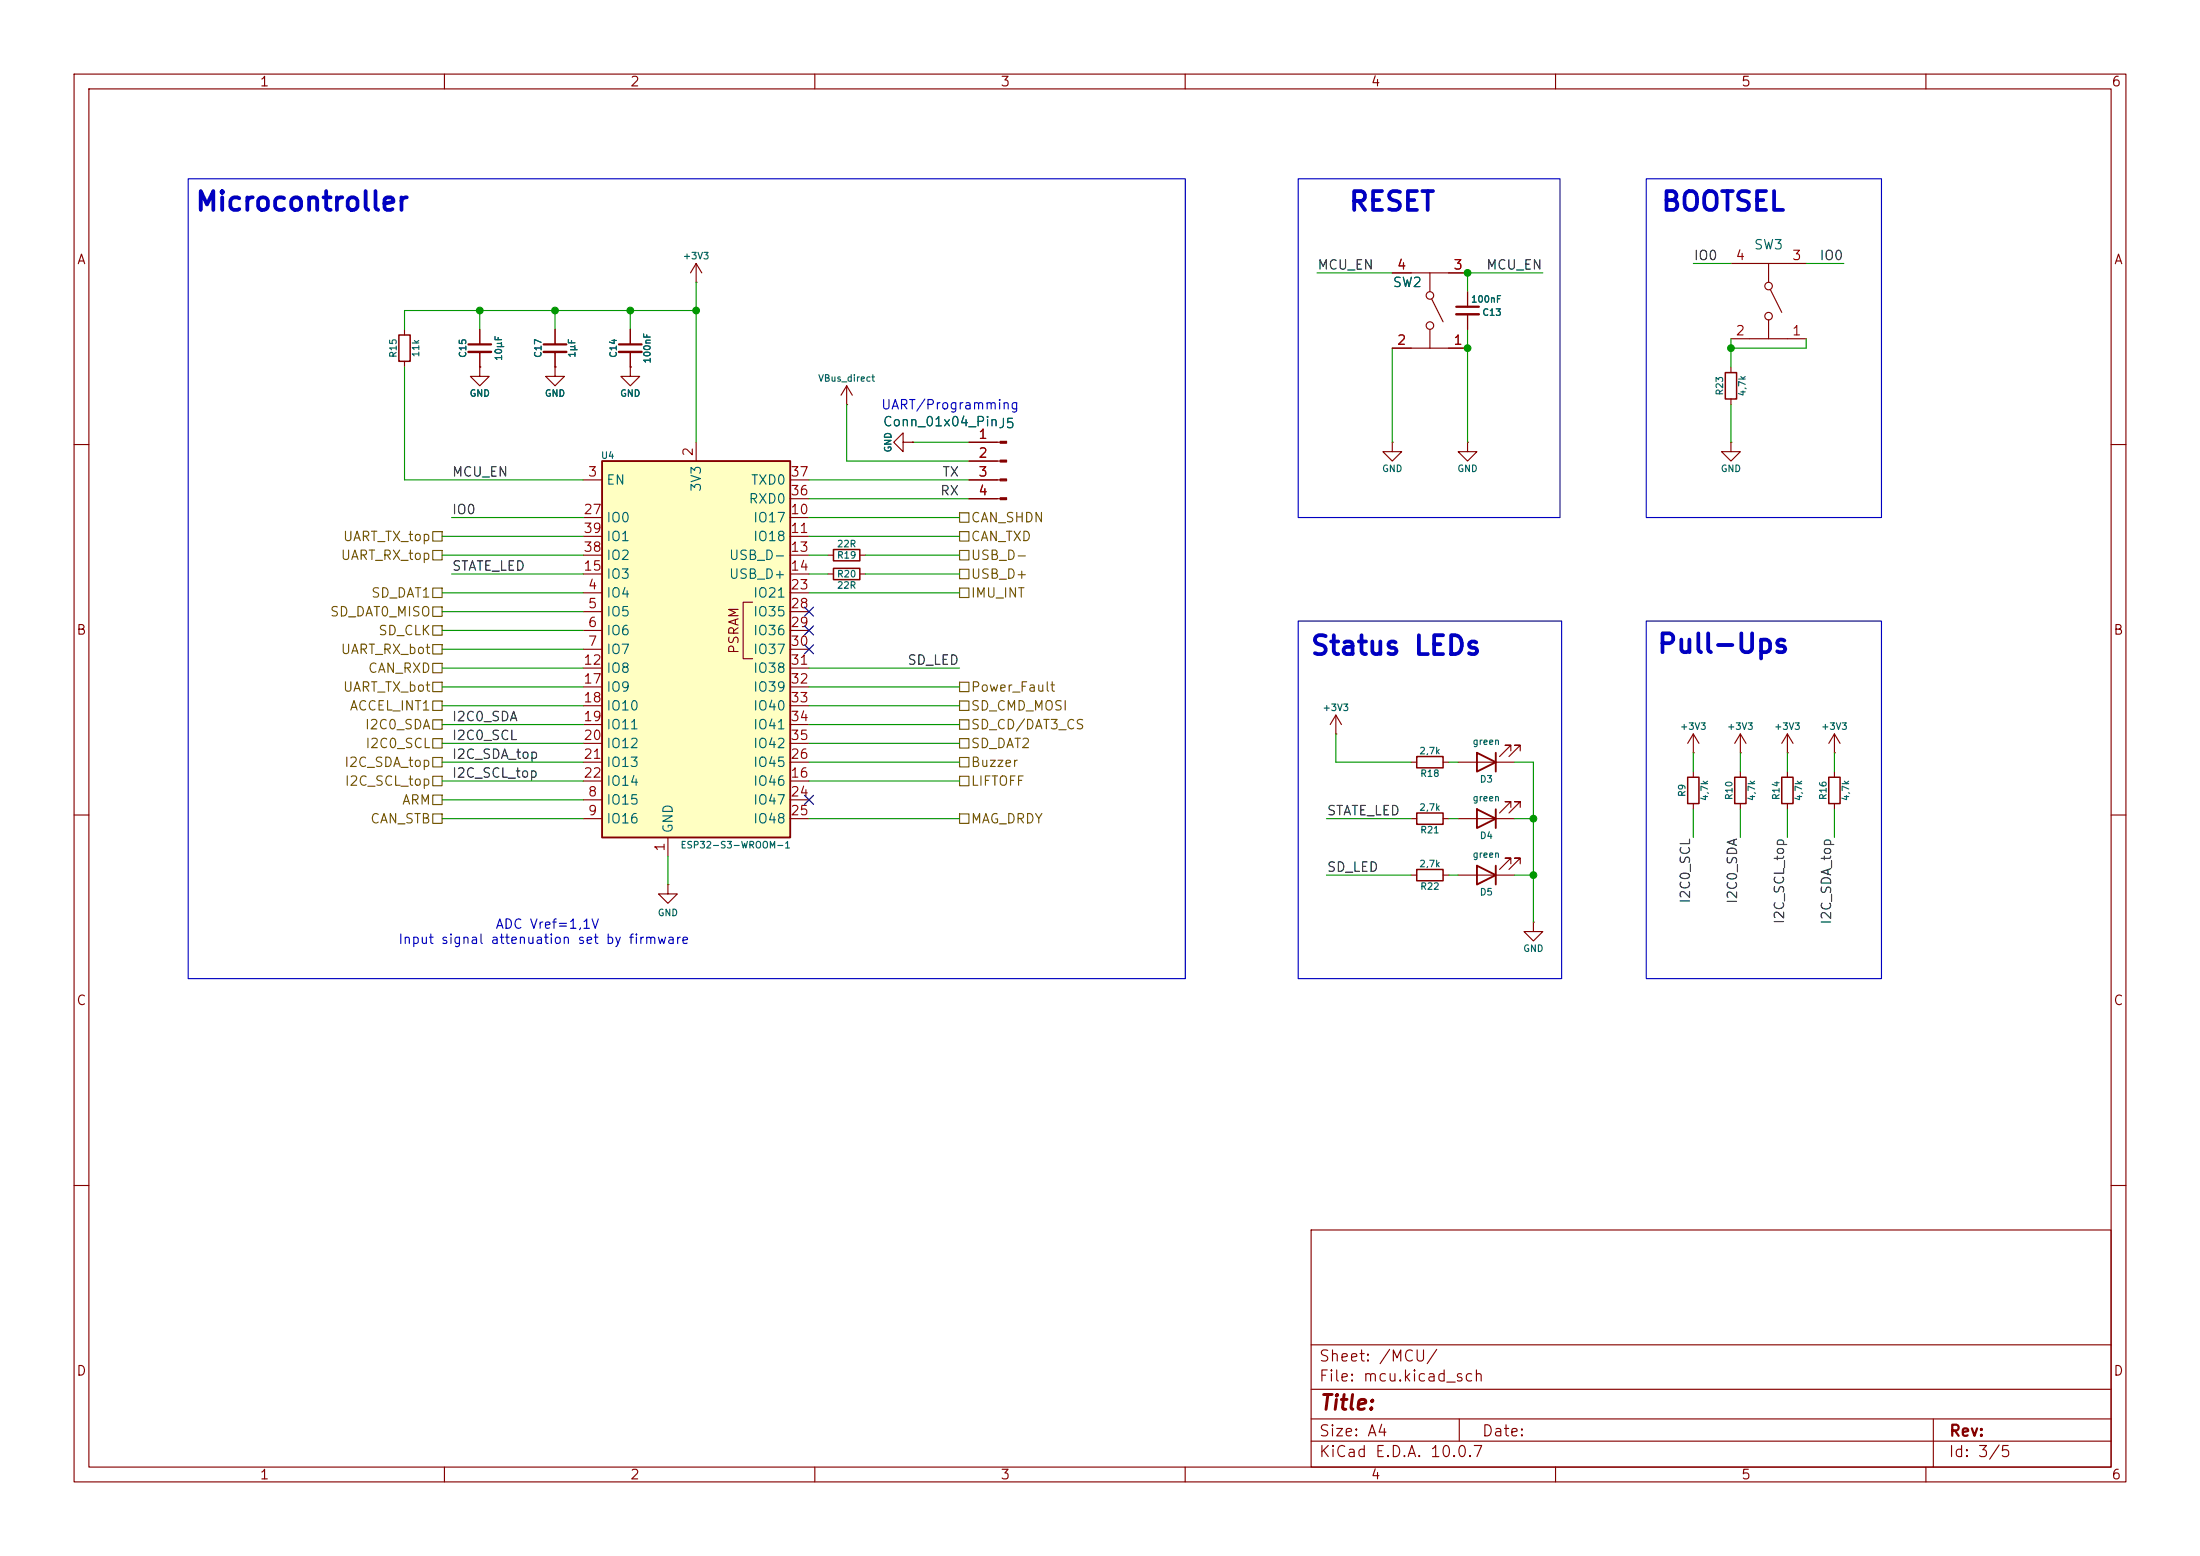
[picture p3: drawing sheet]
<svg xmlns="http://www.w3.org/2000/svg" width="297mm" height="210mm" viewBox="0 0 297 210" stroke-linecap="round" stroke-linejoin="round" font-family="sans-serif">
<g fill="none" stroke="#840000" stroke-width=".15">
<path d="M10 10h277v190h-277zM12 12h273v186h-273zM60 10v2M110 10v2M160 10v2M210 10v2M260 10v2M94 38.1h.1M94 35.6l-.8 1.2M94 35.6l.7 1.2M94 35.6v2.5M188 36.8h10.1"/>
<path d="M193 36.8v2.6M198.1 39.4v2M233.7 35.6h10.1M238.8 35.6v2.5M239 39.1l1.5 3.1M54.6 44.5v.7M54.6 48.8v.7M64.8 49.5v1.3h1.2l-1.2 1.3-1.3-1.3h1.3M64.8 49.5h.1M64.8 44.5v2M64.8 47.5v2M74.9 49.5v1.3h1.3l-1.3 1.3-1.2-1.3h1.2"/>
<path d="M74.9 49.5h.1M74.9 44.5v2M74.9 47.5v2M85.1 49.5v1.3h1.3l-1.3 1.3-1.3-1.3h1.3M85.1 49.5h.1M85.1 44.5v2M85.1 47.5v2M114.3 54.6h.1M114.3 52.1l-.8 1.2M114.3 52.1l.8 1.2M114.3 52.1v2.5M121.9 59.7v1.3l-1.3-1.3 1.3-1.3v1.3h1.3"/>
<path d="M123.2 59.7h.1M130.8 59.7h4.2M188 59.7v1.3h1.2l-1.2 1.2-1.3-1.2h1.3M188 59.7h.1M188 47h10.1M193 44.5v2.5M193.3 40.4l1.5 3M198.1 59.7v1.3h1.3l-1.3 1.2-1.3-1.2h1.3M198.1 59.7h.1M198.1 42.4v2.1M233.7 59.7v1.3h1.2l-1.2 1.2-1.3-1.2h1.3M233.7 59.7h.1"/>
<path d="M233.7 49.5v.8M233.7 53.8v.8M233.7 45.7h10.1M238.8 43.2v2.5M10 60h2M111.8 74.9h.7M111.8 77.5h.7M116.1 74.9h.7M116.1 77.5h.7M130.8 62.2h4.2M130.8 64.8h4.2M130.8 67.3h4.2"/>
<path d="M285 60h2M180.3 99.1h.1M180.3 96.5l-.7 1.3M180.3 96.5l.8 1.3M180.3 96.5v2.6M228.6 99.1v2.5M228.6 99.1l-.8 1.2M228.6 99.1l.8 1.2M234.9 99.1v2.5M234.9 99.1l-.7 1.2M234.9 99.1l.8 1.2M241.3 99.1v2.5"/>
<path d="M241.3 99.1l-.8 1.2M241.3 99.1l.8 1.2M247.6 99.1l-.7 1.2M247.6 99.1l.8 1.2M247.6 99.1v2.5M10 110h2M90.2 119.4v1.3h1.2l-1.2 1.2-1.3-1.2h1.3M90.2 119.4h.1M190.5 118.1h.8M190.5 102.9h.8M194.8 118.1h.8M194.8 102.9h.8"/>
<path d="M196.8 118.1h7.7M196.8 110.5h7.7M204 116.6v-.8h-.8h.8l-1.6 1.5M204 109v-.8h-.8h.8l-1.6 1.5M205.2 116.6v-.8h-.7h.7l-1.5 1.5M205.2 109v-.8h-.7h.7l-1.5 1.5M228.6 101.6h.1M228.6 104.1v.8M228.6 108.5v.7M234.9 101.6h.1M234.9 104.1v.8M234.9 108.5v.7"/>
<path d="M241.3 101.6h.1M241.3 104.1v.8M241.3 108.5v.7M247.6 101.6h.1M247.6 104.1v.8M247.6 108.5v.7M285 110h2M207 124.5v1.2h1.3l-1.3 1.3-1.3-1.3h1.3M207 124.5h.1M10 160h2M177 166h108v32h-108zM285 160h2"/>
<path d="M60 198v2M110 198v2M160 198v2M177 194.5h108M177 191.5h108M177 187.5h108M177 181.5h108M197 191.5v3M210 198v2M260 198v2M261 191.5v6.5"/>
<circle cx="193" cy="39.9" r=".51"/>
<circle cx="238.8" cy="38.6" r=".51"/>
<circle cx="193" cy="43.9" r=".51"/>
<circle cx="238.8" cy="42.7" r=".51"/>
</g>
<path d="M53.8 45.2h1.6v3.6h-1.6zM232.9 50.3h1.5v3.5h-1.5zM112.5 74.2h3.6v1.5h-3.6zM112.5 76.7h3.6v1.5h-3.6zM191.3 102.1h3.5v1.5h-3.5zM191.3 117.3h3.5v1.6h-3.5zM227.8 104.9h1.6v3.6h-1.6zM234.2 104.9h1.5v3.6h-1.5zM240.5 104.9h1.6v3.6h-1.6zM246.9 104.9h1.5v3.6h-1.5z" fill="none" stroke="#840000" stroke-width=".2"/>
<path d="M199.4 116.8l2.5 1.3-2.5 1.3zM199.4 109.2l2.5 1.3-2.5 1.3zM201.9 109.2v2.6M201.9 116.8v2.6" fill="none" stroke="#840000" stroke-width=".25"/>
<path d="M63.2 46.5h3.1M73.4 46.5h3.1M83.6 46.5h3M196.6 41.4h3" fill="none" stroke="#840000" stroke-width=".3"/>
<path d="M63.2 47.5h3.1M73.4 47.5h3.1M83.6 47.5h3M196.6 42.4h3" fill="none" stroke="#840000" stroke-width=".33"/>
<g fill="#840000" stroke="#840000" stroke-width=".15">
<path d="M135 59.6h.9v.2h-.9z"/>
<path d="M135 62.1h.9v.3h-.9z"/>
<path d="M135 64.6h.9v.3h-.9z"/>
<path d="M135 67.2h.9v.2h-.9z"/>
</g>
<path d="M81.3 62.2h25.4v50.8h-25.4z" fill="#ffffc2"/>
<path d="M81.3 62.2h25.4v50.8h-25.4zM199.4 101.6l2.5 1.3-2.5 1.2zM201.9 101.6v2.5" fill="none" stroke="#840000" stroke-width=".25"/>
<g fill="none" stroke="#840000" stroke-width=".15">
<path d="M188 36.8h2.5M195.6 36.8h2.5M198.1 39.4v2M64.8 49.5h.1M64.8 44.5v2M64.8 47.5v2M74.9 49.5h.1M74.9 44.5v2M74.9 47.5v2M85.1 49.5h.1M85.1 44.5v2M85.1 47.5v2"/>
<path d="M94 59.7v2.5M123.2 59.7h.1M130.8 59.7h3.8M188 47h2.5M195.6 47h2.5M198.1 42.4v2.1M78.7 64.8h2.6M78.7 69.9h2.6M78.7 72.4h2.6M78.7 74.9h2.6M78.7 77.5h2.6M106.7 64.8h2.5"/>
<path d="M106.7 69.9h2.5M106.7 72.4h2.5M106.7 74.9h2.5M106.7 77.5h2.5M106.7 67.3h2.5M130.8 64.8h3.8M130.8 67.3h3.8M130.8 62.2h3.8M78.7 80h2.6M78.7 82.6h2.6M78.7 85.1h2.6M78.7 87.6h2.6"/>
<path d="M78.7 90.2h2.6M78.7 92.7h2.6M78.7 95.3h2.6M78.7 97.8h2.6M101.6 81.3h-1.3v7.6h1.3M106.7 80h2.5M106.7 82.6h2.5M106.7 85.1h2.5M106.7 87.6h2.5M106.7 90.2h2.5M106.7 92.7h2.5M106.7 95.3h2.5"/>
<path d="M106.7 97.8h2.5M78.7 108h2.6M78.7 110.5h2.6M78.7 105.4h2.6M78.7 100.3h2.6M78.7 102.9h2.6M90.2 113v2.6M106.7 108h2.5M106.7 110.5h2.5M106.7 105.4h2.5M106.7 100.3h2.5M106.7 102.9h2.5"/>
<path d="M190.5 110.5h.8M194.8 110.5h.8M196.8 102.9h7.7M204 101.3v-.7h-.8h.8l-1.6 1.5M205.2 101.3v-.7h-.7h.7l-1.5 1.5"/>
</g>
<path d="M191.3 109.7h3.5v1.6h-3.5z" fill="none" stroke="#840000" stroke-width=".2"/>
<g fill="none" stroke="#725600" stroke-width=".15">
<path d="M58.4 79.4h1.3v1.2h-1.3zM58.4 74.3h1.3v1.3h-1.3zM58.4 71.8h1.3v1.2h-1.3zM129.5 74.3h1.3v1.3h-1.3zM129.5 79.4h1.3v1.2h-1.3zM129.5 76.8h1.3v1.3h-1.3zM129.5 71.8h1.3v1.2h-1.3zM129.5 69.2h1.3v1.3h-1.3zM58.4 99.7h1.3v1.3h-1.3zM58.4 94.6h1.3v1.3h-1.3zM58.4 89.5h1.3v1.3h-1.3zM58.4 97.2h1.3v1.2h-1.3z"/>
<path d="M58.4 84.5h1.3v1.2h-1.3zM58.4 92.1h1.3v1.2h-1.3zM58.4 81.9h1.3v1.3h-1.3zM58.4 87h1.3v1.3h-1.3zM129.5 97.2h1.3v1.2h-1.3zM129.5 94.6h1.3v1.3h-1.3zM129.5 99.7h1.3v1.3h-1.3zM129.5 92.1h1.3v1.2h-1.3zM58.4 104.8h1.3v1.2h-1.3zM58.4 102.2h1.3v1.3h-1.3zM58.4 107.3h1.3v1.3h-1.3zM58.4 109.9h1.3v1.2h-1.3z"/>
<path d="M129.5 109.9h1.3v1.2h-1.3zM129.5 104.8h1.3v1.2h-1.3zM129.5 102.2h1.3v1.3h-1.3z"/>
</g>
<g fill="none" stroke="#009600" stroke-width=".15">
<path d="M94 38.1v21.6M177.8 36.8h10.2M208.3 36.8h-10.2v2.6M228.6 35.6h5.1M243.8 35.6h5.1M54.6 49.5v15.3h24.1M64.8 41.9v2.6M74.9 41.9v2.6M85.1 41.9v2.6M94 41.9h-39.4v2.6M114.3 54.6v7.6h16.5M123.2 59.7h7.6"/>
<path d="M188 47v12.7M198.1 44.5v15.2M233.7 45.7v3.8M233.7 54.6v5.1M243.8 45.7v1.3h-10.1M59.7 72.4h19M59.7 74.9h19M61 69.9h17.7M61 77.5h17.7M109.2 69.9h20.3M109.2 64.8h21.6M109.2 72.4h20.3"/>
<path d="M109.2 74.9h2.6M109.2 77.5h2.6M109.2 67.3h21.6M116.8 74.9h12.7M116.8 77.5h12.7M59.7 92.7h19M59.7 97.8h19M59.7 95.3h19M59.7 90.2h19M59.7 80h19M59.7 87.6h19M59.7 85.1h19"/>
<path d="M59.7 82.6h19M109.2 92.7h20.3M109.2 97.8h20.3M109.2 95.3h20.3M109.2 90.2h20.3M109.2 80h20.3M180.3 99.1v3.8h10.2M59.7 105.4h19M59.7 102.9h19M59.7 110.5h19M59.7 100.3h19M59.7 108h19"/>
<path d="M90.2 115.6v3.8M109.2 105.4h20.3M109.2 102.9h20.3M109.2 110.5h20.3M109.2 100.3h20.3M179.1 110.5h11.4M179.1 118.1h11.4M195.6 102.9h1.2M195.6 110.5h1.2M195.6 118.1h1.2M204.5 102.9h2.5v21.6M204.5 110.5h2.5"/>
<path d="M204.5 118.1h2.5M228.6 101.6v2.5M228.6 109.2v3.8M234.9 101.6v2.5M234.9 109.2v3.8M241.3 101.6v2.5M241.3 109.2v3.8M247.6 101.6v2.5M247.6 109.2v3.8"/>
</g>
<path d="M108.6 84.5l1.2 1.2M108.6 87l1.2 1.2M108.6 81.9l1.2 1.3M109.8 84.5l-1.2 1.2M109.8 87l-1.2 1.2M109.8 81.9l-1.2 1.3M108.6 107.3l1.2 1.3M109.8 107.3l-1.2 1.3" fill="none" stroke="#000084" stroke-width=".15"/>
<path d="M25.4 24.1h134.6v108h-134.6zM175.3 24.1h35.3v45.8h-35.3zM222.2 24.1h31.8v45.8h-31.8zM175.3 83.8h35.5v48.3h-35.5zM222.2 83.8h31.8v48.3h-31.8z" fill="none" stroke="#0000c2" stroke-width=".15"/>
<g fill="#009600" stroke="#009600" stroke-width=".14">
<circle cx="94" cy="41.9" r=".46"/>
<circle cx="85.1" cy="41.9" r=".46"/>
<circle cx="198.1" cy="47" r=".46"/>
<circle cx="233.7" cy="47" r=".46"/>
<circle cx="198.1" cy="36.8" r=".46"/>
<circle cx="64.8" cy="41.9" r=".46"/>
<circle cx="74.9" cy="41.9" r=".46"/>
<circle cx="207" cy="118.1" r=".46"/>
<circle cx="207" cy="110.5" r=".46"/>
</g>
<g font-size="2.5" fill="#0000c2">
<text x="26.2" y="29.1">Microcontroller</text>
<text x="182" y="29.1">RESET</text>
<text x="224.1" y="29.1">BOOTSEL</text>
<text x="176.8" y="89">Status LEDs</text>
<text x="223.6" y="88.8">Pull-Ups</text>
</g>
<text font-size="2" fill="#840000" x="178" y="190.8">Title:</text>
<g font-size="1.5" fill="#840000">
<text x="178" y="184.1">Sheet: /MCU/</text>
<text x="178" y="186.8">File: mcu.kicad_sch</text>
<text x="178" y="197">KiCad E.D.A. 10.0.7</text>
<text x="178" y="194.2">Size: A4</text>
<text x="200" y="194.2">Date:</text>
<text x="263" y="197">Id: 3/5</text>
<text x="263" y="194.2">Rev:</text>
</g>
<g font-size="1.3" fill="#840000">
<text x="35" y="12">1</text>
<text x="85" y="12">2</text>
<text x="135" y="12">3</text>
<text x="185" y="12">4</text>
<text x="235" y="12">5</text>
<text x="285" y="12">6</text>
<text x="10.3" y="36">A</text>
<text x="285.3" y="36">A</text>
<text x="10.2" y="86">B</text>
<text x="100" y="88.4" transform="rotate(-90 100 88.4)">PSRAM</text>
<text x="285.2" y="86">B</text>
<text x="10.2" y="136">C</text>
<text x="285.2" y="136">C</text>
<text x="10.2" y="186">D</text>
<text x="285.2" y="186">D</text>
<text x="35" y="200">1</text>
<text x="85" y="200">2</text>
<text x="135" y="200">3</text>
<text x="185" y="200">4</text>
<text x="235" y="200">5</text>
<text x="285" y="200">6</text>
</g>
<g font-size="1.3" fill="#0f0f0f">
<text x="228.6" y="35.4">IO0</text>
<text x="245.5" y="35.4">IO0</text>
<text x="177.8" y="36.7">MCU_EN</text>
<text x="200.6" y="36.7">MCU_EN</text>
<text x="60.9" y="64.6">MCU_EN</text>
<text x="127.1" y="64.6">TX</text>
<text x="60.9" y="69.7">IO0</text>
<text x="126.8" y="67.2">RX</text>
<text x="60.9" y="77.3">STATE_LED</text>
<text x="122.4" y="90">SD_LED</text>
<text x="60.9" y="97.7">I2C0_SDA</text>
<text x="60.9" y="100.2">I2C0_SCL</text>
<text x="60.9" y="102.7">I2C_SDA_top</text>
<text x="60.9" y="105.3">I2C_SCL_top</text>
<text x="179" y="110.4">STATE_LED</text>
<text x="179" y="118">SD_LED</text>
<text x="228.5" y="122" transform="rotate(-90 228.5 122)">I2C0_SCL</text>
<text x="234.8" y="122.1" transform="rotate(-90 234.8 122.1)">I2C0_SDA</text>
<text x="241.2" y="124.8" transform="rotate(-90 241.2 124.8)">I2C_SCL_top</text>
<text x="247.5" y="124.9" transform="rotate(-90 247.5 124.9)">I2C_SDA_top</text>
</g>
<g font-size="1.3" fill="#a90000">
<text x="234.2" y="35.4">4</text>
<text x="241.8" y="35.4">3</text>
<text x="188.5" y="36.7">4</text>
<text x="196.1" y="36.7">3</text>
<text x="188.5" y="46.9">2</text>
<text x="196.1" y="46.9">1</text>
<text x="234.2" y="45.6">2</text>
<text x="241.8" y="45.6">1</text>
<text x="132" y="59.6">1</text>
<text x="79.3" y="64.6">3</text>
<text x="93.8" y="61.7" transform="rotate(-90 93.8 61.7)">2</text>
<text x="106.6" y="64.6">37</text>
<text x="132" y="62.1">2</text>
<text x="132" y="64.6">3</text>
<text x="78.7" y="69.7">27</text>
<text x="106.6" y="69.7">10</text>
<text x="106.6" y="67.2">36</text>
<text x="132" y="67.2">4</text>
<text x="78.7" y="77.3">15</text>
<text x="78.7" y="74.8">38</text>
<text x="78.7" y="72.3">39</text>
<text x="106.6" y="72.3">11</text>
<text x="106.6" y="74.8">13</text>
<text x="106.6" y="77.3">14</text>
<text x="79.3" y="79.9">4</text>
<text x="79.3" y="82.4">5</text>
<text x="106.6" y="79.9">23</text>
<text x="106.6" y="82.4">28</text>
<text x="79.3" y="85">6</text>
<text x="79.3" y="87.5">7</text>
<text x="106.6" y="85">29</text>
<text x="106.6" y="87.5">30</text>
<text x="78.7" y="90">12</text>
<text x="78.7" y="92.6">17</text>
<text x="78.7" y="95.1">18</text>
<text x="106.6" y="90">31</text>
<text x="106.6" y="92.6">32</text>
<text x="106.6" y="95.1">33</text>
<text x="78.7" y="97.7">19</text>
<text x="78.7" y="100.2">20</text>
<text x="106.6" y="97.7">34</text>
<text x="106.6" y="100.2">35</text>
<text x="78.7" y="102.7">21</text>
<text x="78.7" y="105.3">22</text>
<text x="79.3" y="107.8">8</text>
<text x="106.6" y="105.3">16</text>
<text x="106.6" y="107.8">24</text>
<text x="106.6" y="102.7">26</text>
<text x="79.3" y="110.4">9</text>
<text x="106.6" y="110.4">25</text>
<text x="90" y="115" transform="rotate(-90 90 115)">1</text>
</g>
<g font-size="1.3" fill="#006464">
<text x="236.7" y="34">SW3</text>
<text x="187.9" y="39.1">SW2</text>
<text x="119.1" y="57.9">Conn_01x04_PinJ5</text>
<text x="81.8" y="65.7">EN</text>
<text x="101.3" y="65.7">TXD0</text>
<text x="81.8" y="70.8">IO0</text>
<text x="94.9" y="66.5" transform="rotate(-90 94.9 66.5)">3V3</text>
<text x="101" y="68.3">RXD0</text>
<text x="101.6" y="70.8">IO17</text>
<text x="81.8" y="75.9">IO2</text>
<text x="81.8" y="73.4">IO1</text>
<text x="98.3" y="75.9">USB_D-</text>
<text x="101.6" y="73.4">IO18</text>
<text x="81.8" y="81">IO4</text>
<text x="81.8" y="83.5">IO5</text>
<text x="81.8" y="78.4">IO3</text>
<text x="98.3" y="78.4">USB_D+</text>
<text x="101.6" y="81">IO21</text>
<text x="101.6" y="83.5">IO35</text>
<text x="81.8" y="86.1">IO6</text>
<text x="81.8" y="88.6">IO7</text>
<text x="101.6" y="86.1">IO36</text>
<text x="101.6" y="88.6">IO37</text>
<text x="81.8" y="91.1">IO8</text>
<text x="81.8" y="93.7">IO9</text>
<text x="101.6" y="91.1">IO38</text>
<text x="101.6" y="93.7">IO39</text>
<text x="81.8" y="96.2">IO10</text>
<text x="81.8" y="98.8">IO11</text>
<text x="81.8" y="101.3">IO12</text>
<text x="101.6" y="96.2">IO40</text>
<text x="101.6" y="98.8">IO41</text>
<text x="101.6" y="101.3">IO42</text>
<text x="81.8" y="103.8">IO13</text>
<text x="81.8" y="106.4">IO14</text>
<text x="101.6" y="106.4">IO46</text>
<text x="101.6" y="103.8">IO45</text>
<text x="81.8" y="108.9">IO15</text>
<text x="81.8" y="111.5">IO16</text>
<text x="91.1" y="112.5" transform="rotate(-90 91.1 112.5)">GND</text>
<text x="101.6" y="108.9">IO47</text>
<text x="101.6" y="111.5">IO48</text>
</g>
<g font-size="1.3" fill="#0000c2">
<text x="118.9" y="55.6">UART/Programming</text>
<text x="66.8" y="125.7">ADC Vref=1,1V</text>
<text x="53.7" y="127.7">Input signal attenuation set by firmware</text>
</g>
<g font-size="1.3" fill="#725600">
<text x="131" y="70.8">CAN_SHDN</text>
<text x="45.9" y="75.9">UART_RX_top</text>
<text x="46.2" y="73.4">UART_TX_top</text>
<text x="131" y="75.9">USB_D-</text>
<text x="131" y="73.4">CAN_TXD</text>
<text x="44.5" y="83.5">SD_DAT0_MISO</text>
<text x="50" y="81">SD_DAT1</text>
<text x="131" y="81">IMU_INT</text>
<text x="131" y="78.4">USB_D+</text>
<text x="45.9" y="88.6">UART_RX_bot</text>
<text x="51" y="86.1">SD_CLK</text>
<text x="46.2" y="93.7">UART_TX_bot</text>
<text x="49.6" y="91.1">CAN_RXD</text>
<text x="131" y="93.7">Power_Fault</text>
<text x="47.1" y="96.2">ACCEL_INT1</text>
<text x="49.2" y="98.8">I2C0_SDA</text>
<text x="49.2" y="101.3">I2C0_SCL</text>
<text x="131" y="98.8">SD_CD/DAT3_CS</text>
<text x="131" y="96.2">SD_CMD_MOSI</text>
<text x="131" y="101.3">SD_DAT2</text>
<text x="46.4" y="103.8">I2C_SDA_top</text>
<text x="46.5" y="106.4">I2C_SCL_top</text>
<text x="131" y="106.4">LIFTOFF</text>
<text x="131" y="103.8">Buzzer</text>
<text x="49.9" y="111.5">CAN_STB</text>
<text x="54.2" y="108.9">ARM</text>
<text x="131" y="111.5">MAG_DRDY</text>
</g>
<g font-size=".9" fill="#006464">
<text x="92.1" y="35.2">+3V3</text>
<text x="198.5" y="41.1">100nF</text>
<text x="200" y="42.8">C13</text>
<text x="53.8" y="48.4" transform="rotate(-90 53.8 48.4)">R15</text>
<text x="56.8" y="48.3" transform="rotate(-90 56.8 48.3)">11k</text>
<text x="63.2" y="48.4" transform="rotate(-90 63.2 48.4)">C15</text>
<text x="63.3" y="53.8">GND</text>
<text x="68" y="48.8" transform="rotate(-90 68 48.8)">10µF</text>
<text x="73.3" y="48.4" transform="rotate(-90 73.3 48.4)">C17</text>
<text x="73.5" y="53.8">GND</text>
<text x="77.9" y="48.3" transform="rotate(-90 77.9 48.3)">1µF</text>
<text x="83.5" y="48.4" transform="rotate(-90 83.5 48.4)">C14</text>
<text x="83.6" y="53.8">GND</text>
<text x="88" y="49.1" transform="rotate(-90 88 49.1)">100nF</text>
<text x="110.4" y="51.7">VBus_direct</text>
<text x="232.8" y="53.5" transform="rotate(-90 232.8 53.5)">R23</text>
<text x="235.9" y="53.6" transform="rotate(-90 235.9 53.6)">4,7k</text>
<text x="81.1" y="62.1">U4</text>
<text x="120.6" y="61.1" transform="rotate(-90 120.6 61.1)">GND</text>
<text x="186.5" y="63.9">GND</text>
<text x="196.7" y="63.9">GND</text>
<text x="232.2" y="63.9">GND</text>
<text x="112.9" y="75.6">R19</text>
<text x="112.9" y="74.1">22R</text>
<text x="112.9" y="78.1">R20</text>
<text x="112.9" y="79.7">22R</text>
<text x="178.5" y="96.2">+3V3</text>
<text x="198.7" y="100.7">green</text>
<text x="226.7" y="98.7">+3V3</text>
<text x="233.1" y="98.7">+3V3</text>
<text x="239.4" y="98.7">+3V3</text>
<text x="245.8" y="98.7">+3V3</text>
<text x="191.5" y="102">2,7k</text>
<text x="191.7" y="105.1">R18</text>
<text x="199.7" y="105.8">D3</text>
<text x="227.7" y="107.6" transform="rotate(-90 227.7 107.6)">R9</text>
<text x="191.5" y="109.6">2,7k</text>
<text x="191.7" y="112.7">R21</text>
<text x="198.7" y="108.4">green</text>
<text x="199.7" y="113.4">D4</text>
<text x="230.8" y="108.2" transform="rotate(-90 230.8 108.2)">4,7k</text>
<text x="234.1" y="108.1" transform="rotate(-90 234.1 108.1)">R10</text>
<text x="237.1" y="108.2" transform="rotate(-90 237.1 108.2)">4,7k</text>
<text x="240.4" y="108.1" transform="rotate(-90 240.4 108.1)">R14</text>
<text x="243.5" y="108.2" transform="rotate(-90 243.5 108.2)">4,7k</text>
<text x="246.8" y="108.1" transform="rotate(-90 246.8 108.1)">R16</text>
<text x="249.8" y="108.2" transform="rotate(-90 249.8 108.2)">4,7k</text>
<text x="91.8" y="114.7">ESP32-S3-WROOM-1</text>
<text x="191.5" y="117.3">2,7k</text>
<text x="198.7" y="116">green</text>
<text x="88.7" y="123.9">GND</text>
<text x="191.7" y="120.3">R22</text>
<text x="199.7" y="121.1">D5</text>
<text x="205.6" y="128.7">GND</text>
</g>
</svg>
